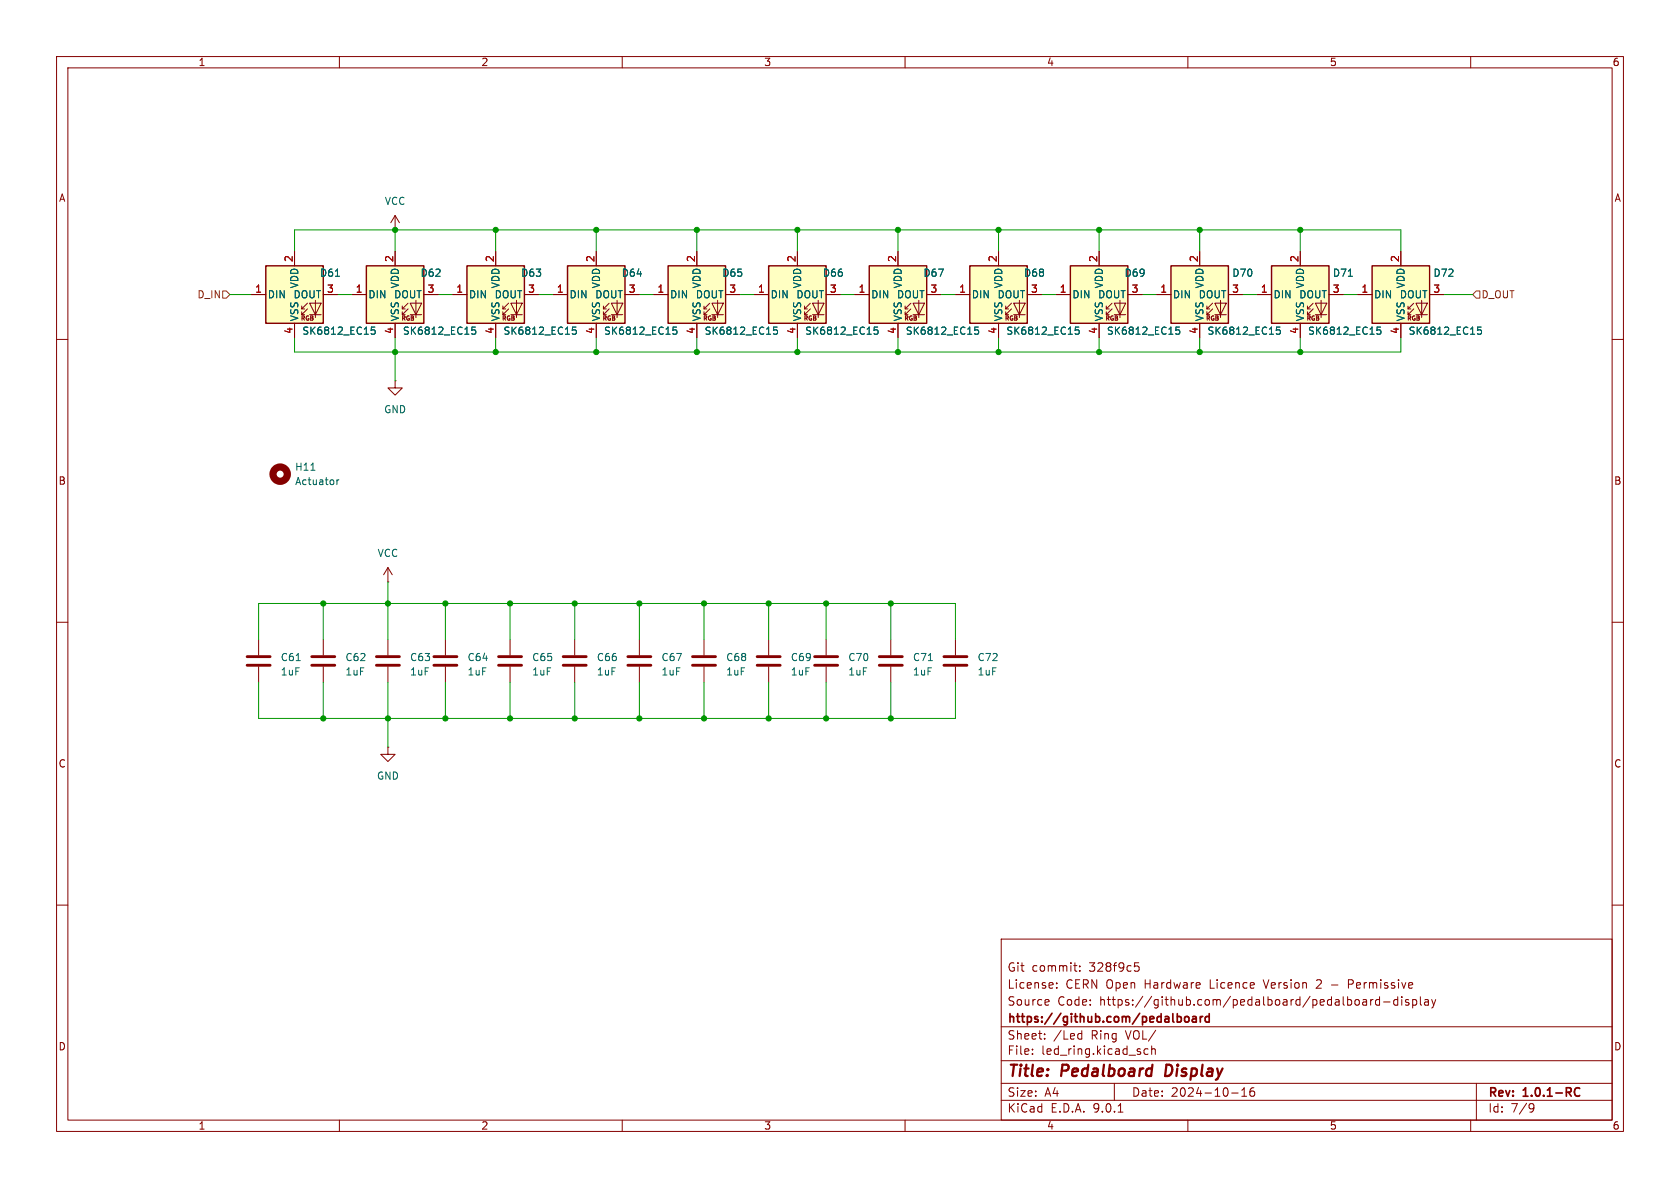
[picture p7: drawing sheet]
<svg xmlns="http://www.w3.org/2000/svg" width="297mm" height="210mm" viewBox="0 0 297 210" stroke-linecap="round" stroke-linejoin="round" font-family="sans-serif">
<g fill="none" stroke="#840000" stroke-width=".18">
<path d="M10 10h277v190h-277zM12 12h273v186h-273zM60 10v2M110 10v2M160 10v2M210 10v2M260 10v2M10 60h2M285 60h2M10 110h2M101.6 113v2.8M101.6 117.9v2.8"/>
<path d="M285 110h2M10 160h2M177 166h108v32h-108zM185.2 176.7l.3 .4-.8 .1M185.4 177.6l-.2 .1M186.8 174.6v.1M186.8 173.8v.1M189.8 170.7h.6M190.1 171.6l.3 .1M190.9 171.6v.1M190.9 170.8v.1M200.6 170.8h.5l.3 .3-.2 .5h-.6"/>
<path d="M200.6 170.2h.7M235.4 174.1h1.1M238.4 174h.6M239 173.2h-.6v1.5M240.9 177.5l.2 .2 .5-.1M241 176.8h.5l.1 .9M241.6 177.1h-.5l-.2 .2M242.3 176.7v1M242.7 176.7l-.2 .1-.2 .2M243.9 176.8l-.4-.1-.3 .3v.4l.1 .2h.6M243.9 176.2v1.5M244.6 177.1h1.1"/>
<path d="M247.1 176.8l-.4-.1-.3 .3v.4l.1 .2h.6M247.1 176.2v1.5M247.8 176.2v.1M247.8 176.7v1M249 176.8l-.3-.1-.2 .2v.2l.5 .2v.3h-.5M249.7 176.8l.5-.1 .3 .3v.4l-.2 .2h-.6M249.7 176.7v1.5M251.1 176.2v1.3l.2 .2M251.9 176.8h.6v.9M252.5 177.1h-.5a.29 .29 0 0 0-.2 .3 .29 .29 0 0 0 .2 .3l.5-.1M253.1 176.7l.4 1M253.5 177.7l-.2 .4-.2 .1"/>
<path d="M253.8 176.7l-.3 1M285 160h2M60 198v2M110 198v2M160 198v2M177 194.5h108M177 191.5h108M177 187.5h108M177 181.5h108M182.5 186.3v.1M182.5 185.5v.1M184.7 183.6v.1"/>
<path d="M184.7 182.8v.1M190.8 182.7l.4 .1M191.2 182.2v1.5M191.2 183.6l-.4 .1M197 191.5v3M197.7 196.6h.8M203 185.5l-.5-.1-.3 .3v.4l.2 .2h.6M203.6 185.5l.2-.1 .4 .1v.9M203.6 184.9v1.5M210 198v2M217.7 193.2h1.2M219.5 193.8h.9"/>
<path d="M219.5 192.7l.5-.4v1.5M221.7 192.3a.59 .59 0 0 0-.7 .6v.6l.1 .2 .4 .1 .2-.1 .1-.5-.1-.3h-.5l-.2 .3M260 198v2M261 191.5v6.5M270.6 195.1l.5 .1a.99 .99 0 0 1-.4 1.4h-.2M271.2 195.7l-.3 .3h-.3"/>
</g>
<path d="M208.6 179.7l.2 .3v.4l-.2 .3M209.6 179.8l.3-.1 .3 .3v.4l-.3 .3-.3-.1-.2-.2v-.4zM210.8 179.8h.6l.1 .9M212.2 179.7v1M212.6 179.7l-.3 .1-.1 .2M213.8 179.8l-.5-.1-.2 .3v.4l.1 .2h.6M213.8 179.2v1.5M211.5 180l-.5 .1a.29 .29 0 0 0-.2 .3 .29 .29 0 0 0 .2 .3l.5-.1M278.3 193.1a.56 .56 0 0 0 .3 .6 .56 .56 0 0 0 .7-.1M279.3 192.4h-.1a.58 .58 0 0 0-.6 0 .58 .58 0 0 0-.3 .5" fill="none" stroke="#840000" stroke-width=".3"/>
<path d="M206.2 188.2l-.2 2h.4" fill="none" stroke="#840000" stroke-width=".4"/>
<path d="M99.6 116.1h4M99.6 117.6h4" fill="none" stroke="#840000" stroke-width=".51"/>
<path d="M64.8 47h10.1v10.2h-10.1z" fill="#ffffc2"/>
<g fill="none" stroke="#840000" stroke-width=".18">
<path d="M62.2 52.1h2.6M69.8 44.5v2.5M69.8 57.2v2.5M71.1 54.6h.5M71.1 55.6h.5M72.1 53.6l-1 1v-.5M72.1 54.6l-1 1v-.5M72.5 53.6h2l-1 2zM72.5 55.6h2M73.5 53.1v3M74.9 52.1h2.6M157.5 113v2.8"/>
<path d="M157.5 117.9v2.8M168.9 113v2.8M168.9 117.9v2.8"/>
</g>
<path d="M64.8 47h10.1v10.2h-10.1z" fill="none" stroke="#840000" stroke-width=".25"/>
<path d="M84.1 57.8h-.7v.6l.2-.1 .4 .1 .1 .1v.5l-.2 .1-.5-.1M164.1 116.8h.7" fill="none" stroke="#006464" stroke-width=".18"/>
<path d="M155.4 116.1h4.1M155.4 117.6h4.1M166.9 116.1h4M166.9 117.6h4" fill="none" stroke="#840000" stroke-width=".51"/>
<path d="M135.9 47h10.1v10.2h-10.1z" fill="#ffffc2"/>
<g fill="none" stroke="#840000" stroke-width=".18">
<path d="M133.3 52.1h2.6M141 44.5v2.5M141 57.2v2.5M142.2 54.6h.5M142.2 55.6h.5M143.3 53.6l-1.1 1v-.5M143.3 54.6l-1.1 1v-.5M143.6 53.6h2.1l-1 2zM143.6 55.6h2.1M144.7 53.1v3M146 52.1h2.6M124.5 113v2.8"/>
<path d="M124.5 117.9v2.8"/>
</g>
<path d="M135.9 47h10.1v10.2h-10.1z" fill="none" stroke="#840000" stroke-width=".25"/>
<path d="M155.2 57.8h-.6l-.1 .6 .2-.1 .4 .1 .1 .1v.5l-.2 .1-.5-.1" fill="none" stroke="#006464" stroke-width=".18"/>
<path d="M122.4 116.1h4.1M122.4 117.6h4.1" fill="none" stroke="#840000" stroke-width=".51"/>
<path d="M118.1 47h10.2v10.2h-10.2z" fill="#ffffc2"/>
<g fill="none" stroke="#840000" stroke-width=".18">
<path d="M115.6 52.1h2.5M123.2 44.5v2.5M123.2 57.2v2.5M124.5 54.6h.5M124.5 55.6h.5M125.5 53.6l-1 1v-.5M125.5 54.6l-1 1v-.5M125.9 53.6h2l-1 2zM125.9 55.6h2M126.9 53.1v3M128.3 52.1h2.5M68.6 102.9h.1"/>
<path d="M68.6 100.3l-.8 1.3M68.6 100.3l.7 1.3M68.6 100.3v2.6M90.2 113v2.8M90.2 117.9v2.8"/>
</g>
<path d="M118.1 47h10.2v10.2h-10.2z" fill="none" stroke="#840000" stroke-width=".25"/>
<path d="M137.4 57.8h-.6l-.1 .6 .2-.1 .4 .1 .2 .1-.1 .5-.2 .1-.5-.1" fill="none" stroke="#006464" stroke-width=".18"/>
<path d="M88.1 116.1h4.1M88.1 117.6h4.1" fill="none" stroke="#840000" stroke-width=".51"/>
<path d="M100.3 47h10.2v10.2h-10.2z" fill="#ffffc2"/>
<g fill="none" stroke="#840000" stroke-width=".18">
<path d="M69.8 38.1l-.7 1.3M69.8 38.1l.8 1.3M69.8 38.1v2.5M69.8 40.6h.1M97.8 52.1h2.5M105.4 44.5v2.5M105.4 57.2v2.5M106.7 54.6h.5M106.7 55.6h.5M107.7 53.6l-1 1v-.5M107.7 54.6l-1 1v-.5M108.1 53.6h2l-1 2z"/>
<path d="M108.1 55.6h2M109.1 53.1v3M110.5 52.1h2.5M78.7 113v2.8M78.7 117.9v2.8M113 113v2.8M113 117.9v2.8"/>
</g>
<path d="M100.3 47h10.2v10.2h-10.2z" fill="none" stroke="#840000" stroke-width=".25"/>
<path d="M119.6 57.8h-.6l-.1 .6 .2-.1 .5 .1 .1 .1-.1 .5-.2 .1-.5-.1" fill="none" stroke="#006464" stroke-width=".18"/>
<path d="M76.7 116.1h4.1M76.7 117.6h4.1M111 116.1h4.1M111 117.6h4.1" fill="none" stroke="#840000" stroke-width=".51"/>
<path d="M189.2 47h10.2v10.2h-10.2z" fill="#ffffc2"/>
<g fill="none" stroke="#840000" stroke-width=".18">
<path d="M186.7 52.1h2.5M194.3 44.5v2.5M194.3 57.2v2.5M195.6 54.6h.5M195.6 55.6h.5M196.6 53.6l-1 1v-.5M196.6 54.6l-1 1v-.5M197 53.6h2l-1 2zM197 55.6h2M198 53.1v3M199.4 52.1h2.5M57.1 113v2.8"/>
<path d="M57.1 117.9v2.8M68.6 132.1v1.3h1.2l-1.2 1.2-1.3-1.2h1.3M68.6 132.1h.1"/>
</g>
<path d="M189.2 47h10.2v10.2h-10.2z" fill="none" stroke="#840000" stroke-width=".25"/>
<path d="M208.5 57.8h-.6l-.1 .6 .2-.1 .5 .1 .1 .1-.1 .5-.2 .1-.5-.1" fill="none" stroke="#006464" stroke-width=".18"/>
<path d="M55.1 116.1h4.1M55.1 117.6h4.1" fill="none" stroke="#840000" stroke-width=".51"/>
<path d="M242.6 47h10.1v10.2h-10.1z" fill="#ffffc2"/>
<g fill="none" stroke="#840000" stroke-width=".18">
<path d="M240 52.1h2.6M247.6 44.5v2.5M247.6 57.2v2.5M248.9 54.6h.5M248.9 55.6h.5M249.9 53.6l-1 1v-.5M249.9 54.6l-1 1v-.5M250.3 53.6h2l-1 2zM250.3 55.6h2M251.3 53.1v3M252.7 52.1h2.6M45.7 113v2.8"/>
<path d="M45.7 117.9v2.8"/>
</g>
<path d="M242.6 47h10.1v10.2h-10.1z" fill="none" stroke="#840000" stroke-width=".25"/>
<path d="M261.9 57.8h-.7v.6l.2-.1 .4 .1 .1 .1v.5l-.2 .1-.5-.1M52.4 116.8h.7" fill="none" stroke="#006464" stroke-width=".18"/>
<path d="M43.7 116.1h4.1M43.7 117.6h4.1" fill="none" stroke="#840000" stroke-width=".51"/>
<path d="M171.4 47h10.2v10.2h-10.2z" fill="#ffffc2"/>
<g fill="none" stroke="#840000" stroke-width=".18">
<path d="M168.9 52.1h2.5M176.5 44.5v2.5M176.5 57.2v2.5M177.8 54.6h.5M177.8 55.6h.5M178.8 53.6l-1 1v-.5M178.8 54.6l-1 1v-.5M179.2 53.6h2l-1 2zM179.2 55.6h2M180.2 53.1v3M181.6 52.1h2.5M68.6 113v2.8"/>
<path d="M68.6 117.9v2.8"/>
</g>
<path d="M171.4 47h10.2v10.2h-10.2z" fill="none" stroke="#840000" stroke-width=".25"/>
<path d="M190.7 57.8h-.6v.6l.1-.1 .5 .1 .1 .1-.1 .5-.1 .1-.5-.1" fill="none" stroke="#006464" stroke-width=".18"/>
<path d="M66.5 116.1h4.1M66.5 117.6h4.1" fill="none" stroke="#840000" stroke-width=".51"/>
<path d="M207 47h10.2v10.2h-10.2z" fill="#ffffc2"/>
<path d="M204.5 52.1h2.5M212.1 44.5v2.5M212.1 57.2v2.5M213.4 54.6h.5M213.4 55.6h.5M214.4 53.6l-1 1v-.5M214.4 54.6l-1 1v-.5M214.8 53.6h2l-1 2zM214.8 55.6h2M215.8 53.1v3M217.2 52.1h2.5" fill="none" stroke="#840000" stroke-width=".18"/>
<path d="M207 47h10.2v10.2h-10.2z" fill="none" stroke="#840000" stroke-width=".25"/>
<path d="M226.3 57.8h-.6l-.1 .6 .2-.1 .4 .1 .2 .1-.1 .5-.2 .1-.5-.1" fill="none" stroke="#006464" stroke-width=".18"/>
<path d="M224.8 47h10.1v10.2h-10.1z" fill="#ffffc2"/>
<path d="M222.2 52.1h2.6M229.9 44.5v2.5M229.9 57.2v2.5M231.1 54.6h.5M231.1 55.6h.5M232.2 53.6l-1.1 1v-.5M232.2 54.6l-1.1 1v-.5M232.5 53.6h2.1l-1 2zM232.5 55.6h2.1M233.6 53.1v3M234.9 52.1h2.6" fill="none" stroke="#840000" stroke-width=".18"/>
<path d="M224.8 47h10.1v10.2h-10.1z" fill="none" stroke="#840000" stroke-width=".25"/>
<path d="M238.4 48.8h.7M244.1 57.8h-.6l-.1 .6 .2-.1 .4 .1 .1 .1v.5l-.2 .1-.5-.1" fill="none" stroke="#006464" stroke-width=".18"/>
<path d="M153.7 47h10.1v10.2h-10.1z" fill="#ffffc2"/>
<g fill="none" stroke="#840000" stroke-width=".18">
<path d="M151.1 52.1h2.6M158.7 44.5v2.5M158.7 57.2v2.5M160 54.6h.5M160 55.6h.5M161 53.6l-1 1v-.5M161 54.6l-1 1v-.5M161.4 53.6h2l-1 2zM161.4 55.6h2M162.4 53.1v3M163.8 52.1h2.6M135.9 113v2.8"/>
<path d="M135.9 117.9v2.8M146 113v2.8M146 117.9v2.8"/>
</g>
<path d="M153.7 47h10.1v10.2h-10.1z" fill="none" stroke="#840000" stroke-width=".25"/>
<path d="M173 57.8h-.7v.6l.2-.1 .4 .1 .1 .1v.5l-.2 .1-.5-.1" fill="none" stroke="#006464" stroke-width=".18"/>
<path d="M133.9 116.1h4M133.9 117.6h4M144 116.1h4.1M144 117.6h4.1" fill="none" stroke="#840000" stroke-width=".51"/>
<path d="M82.5 47h10.2v10.2h-10.2z" fill="#ffffc2"/>
<path d="M80 52.1h2.5M87.6 44.5v2.5M87.6 57.2v2.5M88.9 54.6h.5M88.9 55.6h.5M89.9 53.6l-1 1v-.5M89.9 54.6l-1 1v-.5M90.3 53.6h2l-1 2zM90.3 55.6h2M91.3 53.1v3M92.7 52.1h2.5" fill="none" stroke="#840000" stroke-width=".18"/>
<path d="M82.5 47h10.2v10.2h-10.2z" fill="none" stroke="#840000" stroke-width=".25"/>
<path d="M101.8 57.8h-.6v.6l.1-.1 .5 .1 .1 .1-.1 .5-.1 .1-.5-.1" fill="none" stroke="#006464" stroke-width=".18"/>
<path d="M47 47h10.1v10.2h-10.1z" fill="#ffffc2"/>
<g fill="none" stroke="#840000" stroke-width=".18">
<path d="M44.4 52.1h2.6M52.1 44.5v2.5M52.1 57.2v2.5M53.3 54.6h.5M53.3 55.6h.5M54.4 53.6l-1.1 1v-.5M54.4 54.6l-1.1 1v-.5M54.7 53.6h2.1l-1 2zM54.7 55.6h2.1M55.8 53.1v3M57.1 52.1h2.6M62.2 52.1h2.6"/>
<path d="M69.8 44.5v2.5M69.8 57.2v2.5M74.9 52.1h2.6M80 52.1h2.5M87.6 44.5v2.5M87.6 57.2v2.5M92.7 52.1h2.5M97.8 52.1h2.5M105.4 44.5v2.5M105.4 57.2v2.5M110.5 52.1h2.5M115.6 52.1h2.5"/>
<path d="M123.2 44.5v2.5M123.2 57.2v2.5M128.3 52.1h2.5M133.3 52.1h2.6M141 44.5v2.5M141 57.2v2.5M146 52.1h2.6M151.1 52.1h2.6M158.7 44.5v2.5M158.7 57.2v2.5M163.8 52.1h2.6M168.9 52.1h2.5"/>
<path d="M176.5 44.5v2.5M176.5 57.2v2.5M181.6 52.1h2.5M186.7 52.1h2.5M194.3 44.5v2.5M194.3 57.2v2.5M199.4 52.1h2.5M204.5 52.1h2.5M212.1 44.5v2.5M212.1 57.2v2.5M217.2 52.1h2.5M222.2 52.1h2.6"/>
<path d="M229.9 44.5v2.5M229.9 57.2v2.5M234.9 52.1h2.6M240 52.1h2.6M247.6 44.5v2.5M247.6 57.2v2.5M252.7 52.1h2.6M69.8 67.3v1.3h1.3l-1.3 1.3-1.2-1.3h1.2M69.8 67.3h.1"/>
</g>
<path d="M47 47h10.1v10.2h-10.1z" fill="none" stroke="#840000" stroke-width=".25"/>
<g fill="none" stroke="#006464" stroke-width=".18">
<path d="M59.3 48.8h.7M66.3 57.8h-.6l-.1 .6 .2-.1 .4 .1 .1 .1v.5l-.2 .1-.5-.1M84.1 57.8h-.7v.6l.2-.1 .4 .1 .1 .1v.5l-.2 .1-.5-.1M101.8 57.8h-.6v.6l.1-.1 .5 .1 .1 .1-.1 .5-.1 .1-.5-.1M119.6 57.8h-.6l-.1 .6 .2-.1 .5 .1 .1 .1-.1 .5-.2 .1-.5-.1M137.4 57.8h-.6l-.1 .6 .2-.1 .4 .1 .2 .1-.1 .5-.2 .1-.5-.1M155.2 57.8h-.6l-.1 .6 .2-.1 .4 .1 .1 .1v.5l-.2 .1-.5-.1M173 57.8h-.7v.6l.2-.1 .4 .1 .1 .1v.5l-.2 .1-.5-.1M190.7 57.8h-.6v.6l.1-.1 .5 .1 .1 .1-.1 .5-.1 .1-.5-.1M208.5 57.8h-.6l-.1 .6 .2-.1 .5 .1 .1 .1-.1 .5-.2 .1-.5-.1M226.3 57.8h-.6l-.1 .6 .2-.1 .4 .1 .2 .1-.1 .5-.2 .1-.5-.1M238.4 48.8h.7"/>
<path d="M244.1 57.8h-.6l-.1 .6 .2-.1 .4 .1 .1 .1v.5l-.2 .1-.5-.1M261.9 57.8h-.7v.6l.2-.1 .4 .1 .1 .1v.5l-.2 .1-.5-.1M55 83.1h.7M59.6 84.8v.9M59.9 84.8l-.3 .3"/>
</g>
<circle cx="49.5" cy="83.8" r="1.27" fill="none" stroke="#840000" stroke-width="1.3"/>
<path d="M39.4 51.4h.6l.6 .7-.6 .6h-.6zM261 51.4h.6v1.3h-.6l-.7-.6z" fill="none" stroke="#725600" stroke-width=".18"/>
<g fill="none" stroke="#009600" stroke-width=".18">
<path d="M40.6 52.1h3.8M52.1 59.7v2.5h195.5v-2.5M52.1 44.5v-3.9h195.5v3.9M59.7 52.1h2.5M69.8 40.6v3.9M69.8 59.7v7.6M77.5 52.1h2.5M87.6 40.6v3.9M87.6 59.7v2.5M95.2 52.1h2.6M105.4 40.6v3.9M105.4 59.7v2.5"/>
<path d="M113 52.1h2.6M123.2 40.6v3.9M123.2 59.7v2.5M130.8 52.1h2.5M141 40.6v3.9M141 59.7v2.5M148.6 52.1h2.5M158.7 40.6v3.9M158.7 59.7v2.5M166.4 52.1h2.5M176.5 40.6v3.9M176.5 59.7v2.5"/>
<path d="M184.1 52.1h2.6M194.3 40.6v3.9M194.3 59.7v2.5M201.9 52.1h2.6M212.1 40.6v3.9M212.1 59.7v2.5M219.7 52.1h2.5M229.9 40.6v3.9M229.9 59.7v2.5M237.5 52.1h2.5M255.3 52.1h5M45.7 113v-6.3h123.2v6.3"/>
<path d="M57.1 106.7v6.3M68.6 102.9v10.1M78.7 106.7v6.3M90.2 106.7v6.3M101.6 106.7v6.3M113 106.7v6.3M124.5 106.7v6.3M135.9 106.7v6.3M146 106.7v6.3M157.5 106.7v6.3M45.7 120.7v6.3h123.2v-6.3M57.1 120.7v6.3"/>
<path d="M68.6 120.7v11.4M78.7 120.7v6.3M90.2 120.7v6.3M101.6 120.7v6.3M113 120.7v6.3M124.5 120.7v6.3M135.9 120.7v6.3M146 120.7v6.3M157.5 120.7v6.3"/>
</g>
<g fill="#009600" stroke="#009600" stroke-width=".18">
<circle cx="157.5" cy="127" r=".46"/>
<circle cx="146" cy="127" r=".46"/>
<circle cx="158.7" cy="40.6" r=".46"/>
<circle cx="176.5" cy="40.6" r=".46"/>
<circle cx="141" cy="62.2" r=".46"/>
<circle cx="146" cy="106.7" r=".46"/>
<circle cx="157.5" cy="106.7" r=".46"/>
<circle cx="158.7" cy="62.2" r=".46"/>
<circle cx="141" cy="40.6" r=".46"/>
<circle cx="123.2" cy="40.6" r=".46"/>
<circle cx="123.2" cy="62.2" r=".46"/>
<circle cx="113" cy="106.7" r=".46"/>
<circle cx="105.4" cy="62.2" r=".46"/>
<circle cx="78.7" cy="127" r=".46"/>
<circle cx="90.2" cy="127" r=".46"/>
<circle cx="68.6" cy="106.7" r=".46"/>
<circle cx="57.1" cy="106.7" r=".46"/>
<circle cx="68.6" cy="127" r=".46"/>
<circle cx="57.1" cy="127" r=".46"/>
<circle cx="78.7" cy="106.7" r=".46"/>
<circle cx="212.1" cy="40.6" r=".46"/>
<circle cx="229.9" cy="40.6" r=".46"/>
<circle cx="212.1" cy="62.2" r=".46"/>
<circle cx="194.3" cy="40.6" r=".46"/>
<circle cx="229.9" cy="62.2" r=".46"/>
<circle cx="176.5" cy="62.2" r=".46"/>
<circle cx="194.3" cy="62.2" r=".46"/>
<circle cx="113" cy="127" r=".46"/>
<circle cx="124.5" cy="127" r=".46"/>
<circle cx="90.2" cy="106.7" r=".46"/>
<circle cx="101.6" cy="127" r=".46"/>
<circle cx="101.6" cy="106.7" r=".46"/>
<circle cx="124.5" cy="106.7" r=".46"/>
<circle cx="135.9" cy="106.7" r=".46"/>
<circle cx="135.9" cy="127" r=".46"/>
<circle cx="87.6" cy="62.2" r=".46"/>
<circle cx="69.8" cy="62.2" r=".46"/>
<circle cx="105.4" cy="40.6" r=".46"/>
<circle cx="87.6" cy="40.6" r=".46"/>
<circle cx="69.8" cy="40.6" r=".46"/>
</g>
<g font-size="2.8" fill="#840000">
<text x="178" y="190.9">Title:</text>
<text x="187.7" y="190.9">Pedalboard</text>
<text x="206.8" y="190.9">Display</text>
</g>
<g font-size="2.1" fill="#840000">
<text x="178" y="172">Git</text>
<text x="182.4" y="172">commit:</text>
<text x="192.6" y="172">328f9c5</text>
<text x="178" y="178">Source</text>
<text x="178" y="175">License:</text>
<text x="186.9" y="178">Code:</text>
<text x="188.4" y="175">CERN Open</text>
<text x="194.5" y="178">https://github.com/pedalboard/pedalboard-display</text>
<text x="202.5" y="175">Hardware</text>
<text x="214.1" y="175">Licence</text>
<text x="223.9" y="175">Version</text>
<text x="233.3" y="175">2</text>
<text x="239.2" y="175">Permissive</text>
<text x="178" y="184">Sheet:</text>
<text x="178" y="181.2">https://github.com/pedalboard</text>
<text x="186.2" y="184">/Led</text>
<text x="193" y="184">Ring</text>
<text x="199.2" y="184">VOL/</text>
<text x="178" y="186.7">File:</text>
<text x="184.1" y="186.7">led_ring.kicad_sch</text>
<text x="178" y="196.9">KiCad</text>
<text x="178" y="194.1">Size:</text>
<text x="184.7" y="194.1">A4</text>
<text x="185.7" y="196.9">E.D.A.</text>
<text x="193.3" y="196.9">9.0.1</text>
<text x="200" y="194.1">Date:</text>
<text x="207" y="194.1">2024-10-16</text>
<text x="263" y="194.3">Rev:</text>
<text x="263" y="196.9">Id:</text>
<text x="267.1" y="196.9">7/9</text>
<text x="269.4" y="194.3">1.0.1-RC</text>
</g>
<g font-size="1.8" fill="#840000">
<text x="35" y="11.9">1</text>
<text x="85" y="11.9">2</text>
<text x="135" y="11.9">3</text>
<text x="185" y="11.9">4</text>
<text x="235" y="11.9">5</text>
<text x="285" y="11.9">6</text>
<text x="10.3" y="35.9">A</text>
<text x="285.3" y="35.9">A</text>
<text x="10.3" y="85.9">B</text>
<text x="285.3" y="85.9">B</text>
<text x="10.3" y="135.9">C</text>
<text x="285.3" y="135.9">C</text>
<text x="10.3" y="185.9">D</text>
<text x="285.3" y="185.9">D</text>
<text x="35" y="199.9">1</text>
<text x="85" y="199.9">2</text>
<text x="135" y="199.9">3</text>
<text x="185" y="199.9">4</text>
<text x="235" y="199.9">5</text>
<text x="285" y="199.9">6</text>
</g>
<g font-size="1.8" fill="#006464">
<text x="67.9" y="36.4">VCC</text>
<text x="47.2" y="52.9">DIN</text>
<text x="51.8" y="52.9">DOUT</text>
<text x="52.9" y="51.1" transform="rotate(-90 52.9 51.1)">VDD</text>
<text x="56.5" y="49.1">D61</text>
<text x="65" y="52.9">DIN</text>
<text x="69.6" y="52.9">DOUT</text>
<text x="70.7" y="51.1" transform="rotate(-90 70.7 51.1)">VDD</text>
<text x="74.3" y="49.1">D62</text>
<text x="82.8" y="52.9">DIN</text>
<text x="87.4" y="52.9">DOUT</text>
<text x="88.5" y="51.1" transform="rotate(-90 88.5 51.1)">VDD</text>
<text x="92" y="49.1">D63</text>
<text x="100.6" y="52.9">DIN</text>
<text x="105.1" y="52.9">DOUT</text>
<text x="106.3" y="51.1" transform="rotate(-90 106.3 51.1)">VDD</text>
<text x="109.8" y="49.1">D64</text>
<text x="118.4" y="52.9">DIN</text>
<text x="122.9" y="52.9">DOUT</text>
<text x="124.1" y="51.1" transform="rotate(-90 124.1 51.1)">VDD</text>
<text x="127.6" y="49.1">D65</text>
<text x="136.1" y="52.9">DIN</text>
<text x="140.7" y="52.9">DOUT</text>
<text x="141.8" y="51.1" transform="rotate(-90 141.8 51.1)">VDD</text>
<text x="145.4" y="49.1">D66</text>
<text x="153.9" y="52.9">DIN</text>
<text x="158.5" y="52.9">DOUT</text>
<text x="159.6" y="51.1" transform="rotate(-90 159.6 51.1)">VDD</text>
<text x="163.2" y="49.1">D67</text>
<text x="171.7" y="52.9">DIN</text>
<text x="176.3" y="52.9">DOUT</text>
<text x="177.4" y="51.1" transform="rotate(-90 177.4 51.1)">VDD</text>
<text x="180.9" y="49.1">D68</text>
<text x="189.5" y="52.9">DIN</text>
<text x="194" y="52.9">DOUT</text>
<text x="195.2" y="51.1" transform="rotate(-90 195.2 51.1)">VDD</text>
<text x="198.7" y="49.1">D69</text>
<text x="207.3" y="52.9">DIN</text>
<text x="211.8" y="52.9">DOUT</text>
<text x="213" y="51.1" transform="rotate(-90 213 51.1)">VDD</text>
<text x="217.8" y="49.1">D70</text>
<text x="225" y="52.9">DIN</text>
<text x="229.6" y="52.9">DOUT</text>
<text x="230.7" y="51.1" transform="rotate(-90 230.7 51.1)">VDD</text>
<text x="235.5" y="49.1">D71</text>
<text x="242.8" y="52.9">DIN</text>
<text x="247.4" y="52.9">DOUT</text>
<text x="248.5" y="51.1" transform="rotate(-90 248.5 51.1)">VDD</text>
<text x="253.3" y="49.1">D72</text>
<text x="52.9" y="56.9" transform="rotate(-90 52.9 56.9)">VSS</text>
<text x="53.3" y="59.4">SK6812_EC15</text>
<text x="70.7" y="56.9" transform="rotate(-90 70.7 56.9)">VSS</text>
<text x="71.1" y="59.4">SK6812_EC15</text>
<text x="88.5" y="56.9" transform="rotate(-90 88.5 56.9)">VSS</text>
<text x="88.9" y="59.4">SK6812_EC15</text>
<text x="106.3" y="56.9" transform="rotate(-90 106.3 56.9)">VSS</text>
<text x="106.7" y="59.4">SK6812_EC15</text>
<text x="124.1" y="56.9" transform="rotate(-90 124.1 56.9)">VSS</text>
<text x="124.5" y="59.4">SK6812_EC15</text>
<text x="141.8" y="56.9" transform="rotate(-90 141.8 56.9)">VSS</text>
<text x="142.2" y="59.4">SK6812_EC15</text>
<text x="159.6" y="56.9" transform="rotate(-90 159.6 56.9)">VSS</text>
<text x="160" y="59.4">SK6812_EC15</text>
<text x="177.4" y="56.9" transform="rotate(-90 177.4 56.9)">VSS</text>
<text x="177.8" y="59.4">SK6812_EC15</text>
<text x="195.2" y="56.9" transform="rotate(-90 195.2 56.9)">VSS</text>
<text x="195.6" y="59.4">SK6812_EC15</text>
<text x="213" y="56.9" transform="rotate(-90 213 56.9)">VSS</text>
<text x="213.4" y="59.4">SK6812_EC15</text>
<text x="230.7" y="56.9" transform="rotate(-90 230.7 56.9)">VSS</text>
<text x="231.1" y="59.4">SK6812_EC15</text>
<text x="248.5" y="56.9" transform="rotate(-90 248.5 56.9)">VSS</text>
<text x="248.9" y="59.4">SK6812_EC15</text>
<text x="67.8" y="73.3">GND</text>
<text x="52.1" y="83.4">H11</text>
<text x="52.1" y="86">Actuator</text>
<text x="66.7" y="98.7">VCC</text>
<text x="49.5" y="119.6">1uF</text>
<text x="49.5" y="117.1">C61</text>
<text x="61" y="119.6">1uF</text>
<text x="61" y="117.1">C62</text>
<text x="72.4" y="119.6">1uF</text>
<text x="72.4" y="117.1">C63</text>
<text x="82.6" y="119.6">1uF</text>
<text x="82.6" y="117.1">C64</text>
<text x="94" y="119.6">1uF</text>
<text x="94" y="117.1">C65</text>
<text x="105.4" y="119.6">1uF</text>
<text x="105.4" y="117.1">C66</text>
<text x="116.8" y="119.6">1uF</text>
<text x="116.8" y="117.1">C67</text>
<text x="128.3" y="119.6">1uF</text>
<text x="128.3" y="117.1">C68</text>
<text x="139.7" y="119.6">1uF</text>
<text x="139.7" y="117.1">C69</text>
<text x="149.9" y="119.6">1uF</text>
<text x="149.9" y="117.1">C70</text>
<text x="161.3" y="119.6">1uF</text>
<text x="161.3" y="117.1">C71</text>
<text x="172.7" y="119.6">1uF</text>
<text x="172.7" y="117.1">C72</text>
<text x="66.5" y="138">GND</text>
</g>
<g font-size="1.8" fill="#a90000">
<text x="51.8" y="46.4" transform="rotate(-90 51.8 46.4)">2</text>
<text x="69.6" y="46.4" transform="rotate(-90 69.6 46.4)">2</text>
<text x="87.4" y="46.4" transform="rotate(-90 87.4 46.4)">2</text>
<text x="105.2" y="46.4" transform="rotate(-90 105.2 46.4)">2</text>
<text x="122.9" y="46.4" transform="rotate(-90 122.9 46.4)">2</text>
<text x="140.7" y="46.4" transform="rotate(-90 140.7 46.4)">2</text>
<text x="158.5" y="46.4" transform="rotate(-90 158.5 46.4)">2</text>
<text x="176.3" y="46.4" transform="rotate(-90 176.3 46.4)">2</text>
<text x="194.1" y="46.4" transform="rotate(-90 194.1 46.4)">2</text>
<text x="211.8" y="46.4" transform="rotate(-90 211.8 46.4)">2</text>
<text x="229.6" y="46.4" transform="rotate(-90 229.6 46.4)">2</text>
<text x="247.4" y="46.4" transform="rotate(-90 247.4 46.4)">2</text>
<text x="45" y="51.8">1</text>
<text x="57.7" y="51.8">3</text>
<text x="62.8" y="51.8">1</text>
<text x="75.5" y="51.8">3</text>
<text x="80.6" y="51.8">1</text>
<text x="93.3" y="51.8">3</text>
<text x="98.4" y="51.8">1</text>
<text x="111.1" y="51.8">3</text>
<text x="116.1" y="51.8">1</text>
<text x="128.8" y="51.8">3</text>
<text x="133.9" y="51.8">1</text>
<text x="146.6" y="51.8">3</text>
<text x="151.7" y="51.8">1</text>
<text x="164.4" y="51.8">3</text>
<text x="169.5" y="51.8">1</text>
<text x="182.2" y="51.8">3</text>
<text x="187.3" y="51.8">1</text>
<text x="200" y="51.8">3</text>
<text x="205" y="51.8">1</text>
<text x="217.7" y="51.8">3</text>
<text x="222.8" y="51.8">1</text>
<text x="235.5" y="51.8">3</text>
<text x="240.6" y="51.8">1</text>
<text x="253.3" y="51.8">3</text>
<text x="51.8" y="59.1" transform="rotate(-90 51.8 59.1)">4</text>
<text x="69.6" y="59.1" transform="rotate(-90 69.6 59.1)">4</text>
<text x="87.4" y="59.1" transform="rotate(-90 87.4 59.1)">4</text>
<text x="105.2" y="59.1" transform="rotate(-90 105.2 59.1)">4</text>
<text x="122.9" y="59.1" transform="rotate(-90 122.9 59.1)">4</text>
<text x="140.7" y="59.1" transform="rotate(-90 140.7 59.1)">4</text>
<text x="158.5" y="59.1" transform="rotate(-90 158.5 59.1)">4</text>
<text x="176.3" y="59.1" transform="rotate(-90 176.3 59.1)">4</text>
<text x="194.1" y="59.1" transform="rotate(-90 194.1 59.1)">4</text>
<text x="211.8" y="59.1" transform="rotate(-90 211.8 59.1)">4</text>
<text x="229.6" y="59.1" transform="rotate(-90 229.6 59.1)">4</text>
<text x="247.4" y="59.1" transform="rotate(-90 247.4 59.1)">4</text>
</g>
<g font-size="1.8" fill="#725600">
<text x="34.8" y="52.9">D_IN</text>
<text x="261.8" y="52.9">D_OUT</text>
</g>
<g font-size="1.1" fill="#840000">
<text x="53.1" y="56.9">RGB</text>
<text x="70.8" y="56.9">RGB</text>
<text x="88.6" y="56.9">RGB</text>
<text x="106.4" y="56.9">RGB</text>
<text x="124.2" y="56.9">RGB</text>
<text x="142" y="56.9">RGB</text>
<text x="159.7" y="56.9">RGB</text>
<text x="177.5" y="56.9">RGB</text>
<text x="195.3" y="56.9">RGB</text>
<text x="213.1" y="56.9">RGB</text>
<text x="230.9" y="56.9">RGB</text>
<text x="248.6" y="56.9">RGB</text>
</g>
</svg>
